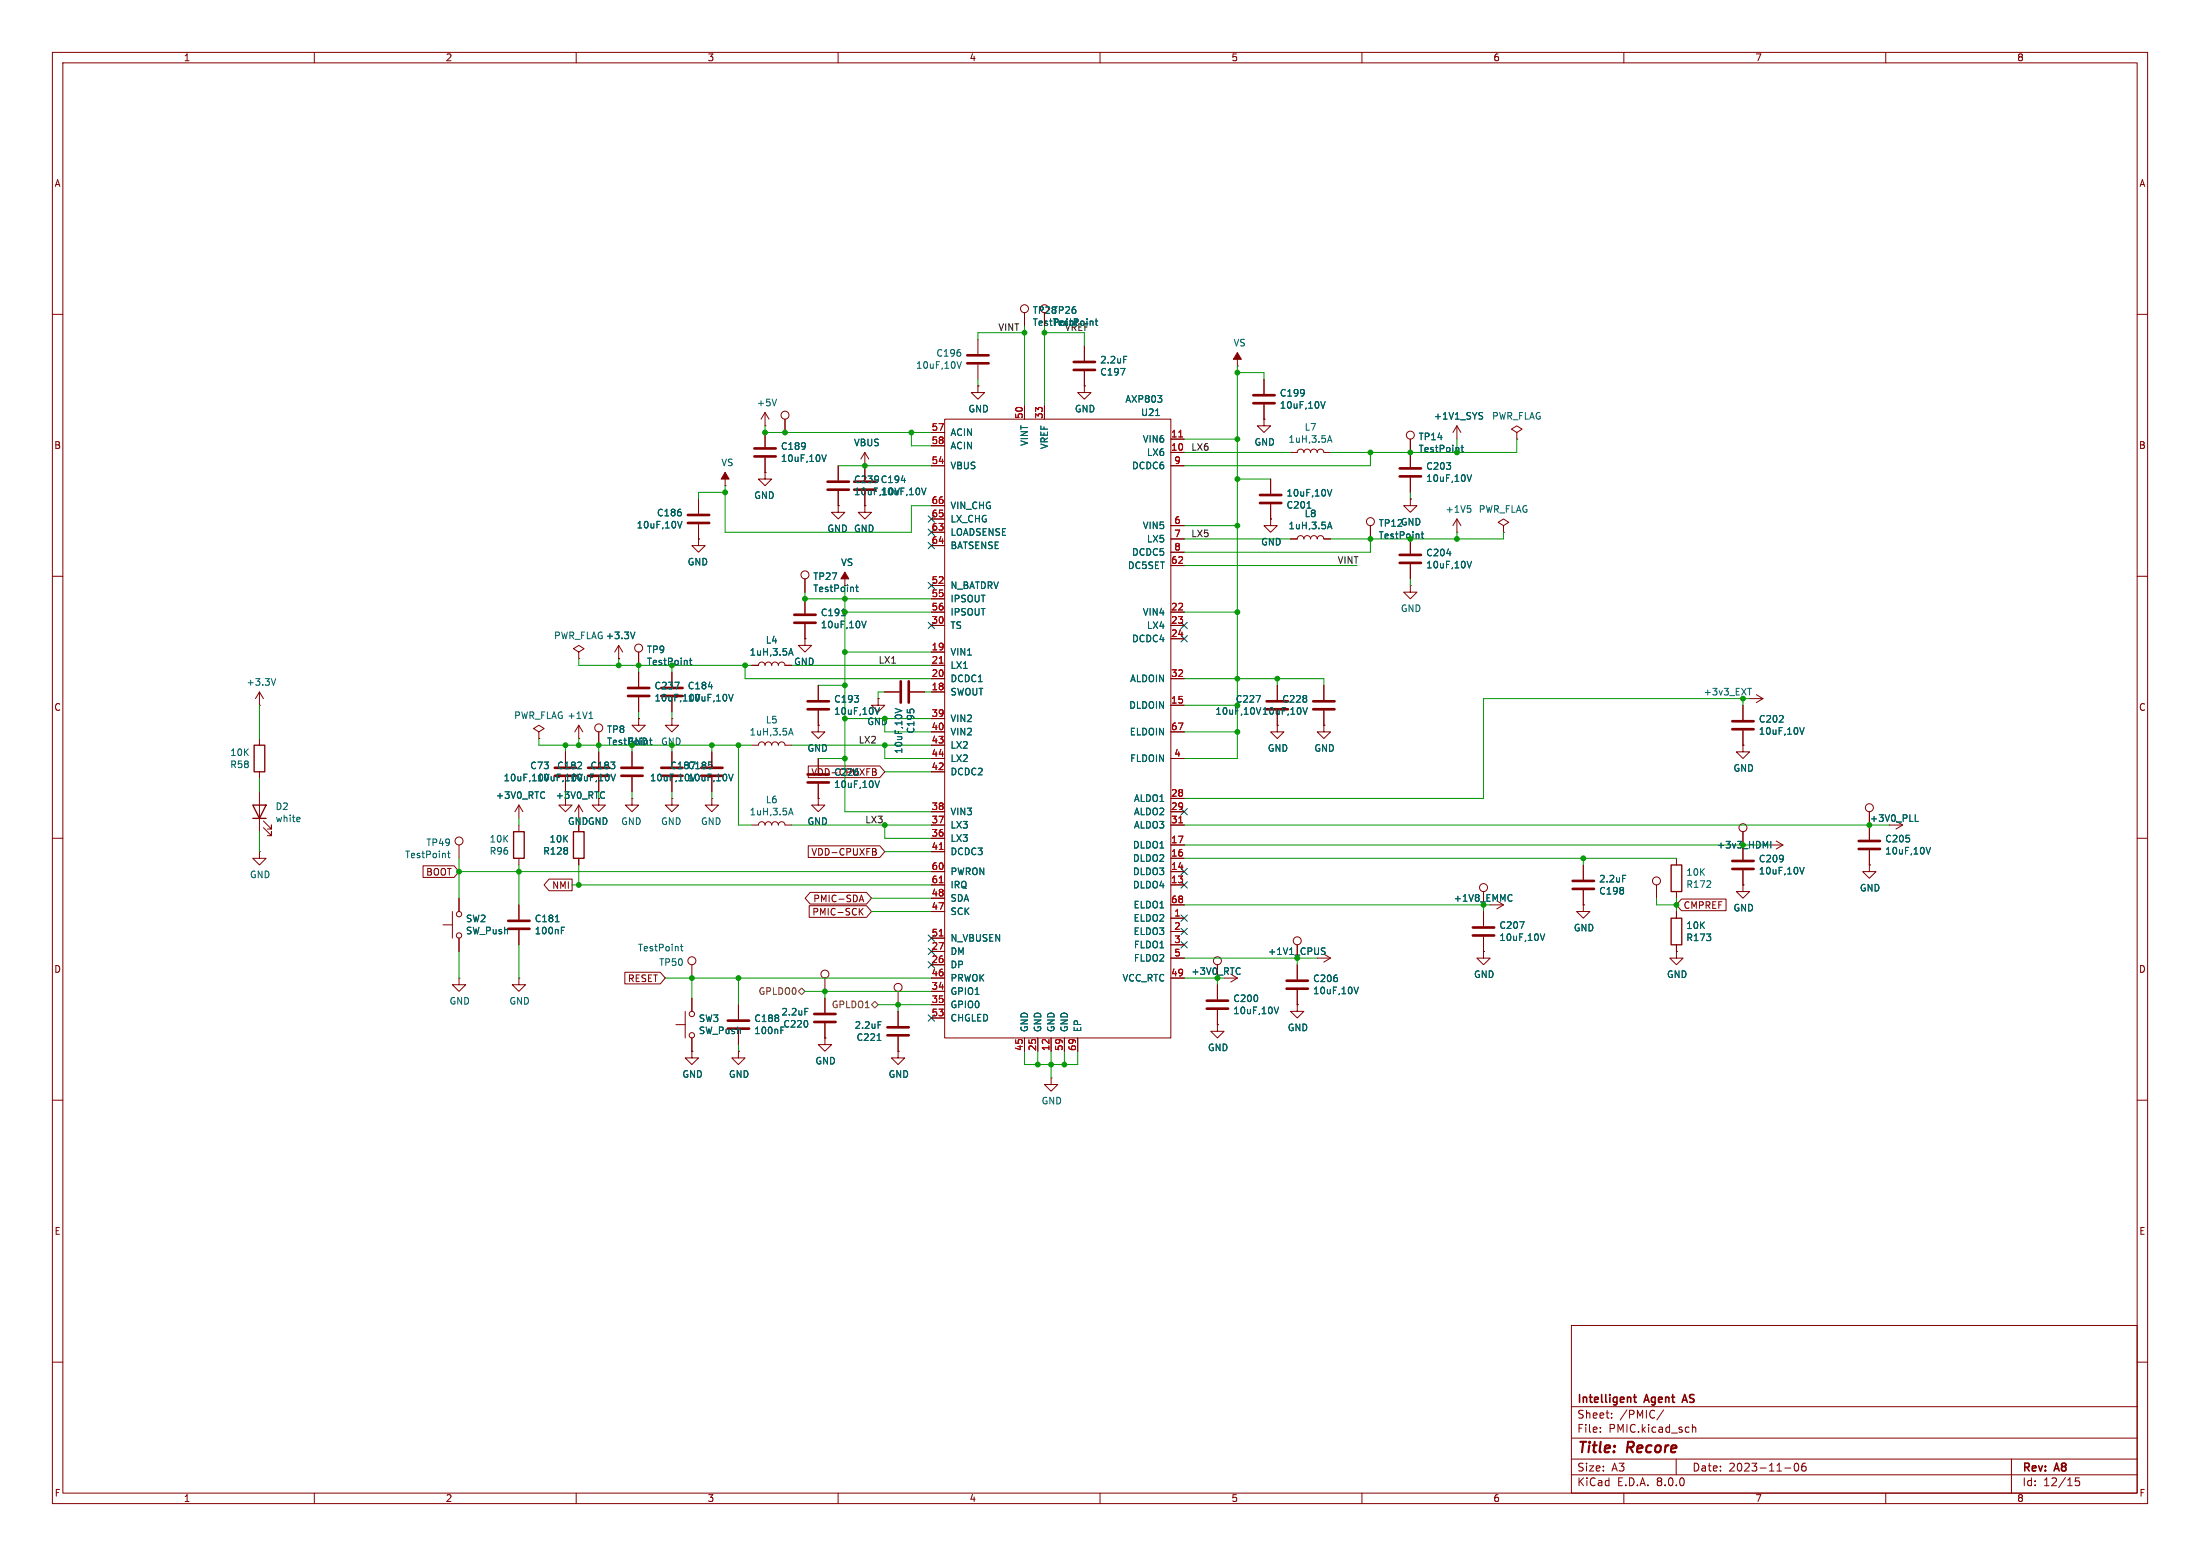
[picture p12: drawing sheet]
<svg xmlns="http://www.w3.org/2000/svg" width="420mm" height="297mm" viewBox="0 0 420 297" stroke-linecap="round" stroke-linejoin="round" font-family="sans-serif">
<g fill="none" stroke="#840000" stroke-width=".19">
<path d="M10 10h400v277h-400zM12 12h396v273h-396zM60 10v2M110 10v2M160 10v2M210 10v2M260 10v2M310 10v2M360 10v2M10 60h2M195.6 59.7v2.5M199.4 59.7v2.5"/>
<path d="M408 60h2M146 78.7l-.7 1.3M146 78.7v2.6M146 78.7l.8 1.3M186.7 73.7v1.2h1.3l-1.3 1.3-1.3-1.3h1.3M186.7 73.7h.1M186.7 64.8v2.8M186.7 69.6v2.8M195.6 77.5v2.5M199.4 77.5v2.5M207 73.7v1.2h1.3l-1.3 1.3-1.3-1.3h1.3M207 73.7h.1"/>
<path d="M207 66v2.8M207 70.9v2.8M236.2 69.9h.1M236.2 67.3v2.6M241.3 72.4v2.8M241.3 77.2v2.8M133.3 95.3v2.7M138.4 92.7h.1M138.4 90.2v2.5M146 81.3h.1M146 90.2v1.2h-1.2l1.2 1.3 1.3-1.3h-1.3M146 90.2h.1"/>
<path d="M146 82.6v2.7M146 87.4v2.8M149.9 80v2.6M160 96.5v1.3h-1.3l1.3 1.3 1.3-1.3h-1.3M160 96.5h.1M160 88.9v2.8M160 93.7v2.8M165.1 88.9h.1M165.1 96.5v1.3h-1.3l1.3 1.3 1.3-1.3h-1.3M165.1 96.5h.1M165.1 86.4v5.3M165.1 93.7v2.8"/>
<path d="M165.1 86.4l-.8 1.2M165.1 86.4l.8 1.2M177.8 88.9h2.5M177.8 82.6h2.5M177.8 85.1h2.5M177.8 99.1h2.5M177.8 96.5h2.5M180.3 80h43.2v118.1h-43.2zM223.5 86.4h2.6M223.5 83.8h2.6M223.5 88.9h2.6M241.3 80v1.3h1.3l-1.3 1.3-1.3-1.3h1.3"/>
<path d="M241.3 80h.1M242.6 99.1v1.2h1.2l-1.2 1.3-1.3-1.3h1.3M242.6 99.1h.1M242.6 91.4v2.8M242.6 96.3v2.8M246.4 86.4h1.2a.64 .64 0 0 1 .7-.7 .64 .64 0 0 1 .6 .7 .64 .64 0 0 1 .7-.7 .64 .64 0 0 1 .6 .7 .64 .64 0 0 1 .6-.7 .64 .64 0 0 1 .7 .7 .64 .64 0 0 1 .6-.7 .64 .64 0 0 1 .6 .7h1.3M269.2 95.3v1.2h1.3l-1.3 1.3-1.2-1.3h1.2M269.2 95.3h.1M269.2 83.8v5.4M269.2 91.2v2.8M278.1 99.1l-.7 1.2M278.1 81.3v2.5"/>
<path d="M278.1 99.1v2.5M278.1 99.1l.8 1.2M278.1 81.3l-.7 1.3M278.1 81.3l.8 1.3M289.6 82.6l1-.7-1-.6-1.1 .6 1.1 .7v1.2M289.6 83.8h.1M10 110h2M133.3 102.9v1.2h-1.2l1.2 1.3 1.3-1.3h-1.3M133.3 102.9h.1M133.3 100.1v2.8M153.7 110.5v2.5M153.7 114.3v2.8"/>
<path d="M153.7 119.1v2.8M161.3 109.2v2.6M177.8 116.8h2.5M177.8 119.4h2.5M177.8 111.8h2.5M177.8 114.3h2.5M177.8 101.6h2.5M177.8 104.1h2.5M223.5 102.9h2.6M223.5 116.8h2.6M223.5 119.4h2.6M223.5 100.3h2.6"/>
<path d="M223.5 108h2.6M223.5 105.4h2.6M246.4 102.9h1.2a.64 .64 0 0 1 .7-.7 .64 .64 0 0 1 .6 .7 .64 .64 0 0 1 .7-.7 .64 .64 0 0 1 .6 .7 .64 .64 0 0 1 .6-.7 .64 .64 0 0 1 .7 .7 .64 .64 0 0 1 .6-.7 .64 .64 0 0 1 .6 .7h1.3M261.6 100.3v2.6M269.2 111.8v1.2h1.3l-1.3 1.3-1.2-1.3h1.2M269.2 111.8h.1M269.2 102.9v2.8M269.2 107.7v2.8M278.1 101.6h.1M287 100.3l1-.6-1-.6-1 .6 1 .6v1.3M287 101.6h.1M408 110h2"/>
<path d="M49.5 134.6h.1M49.5 132.1v2.5M49.5 132.1l-.7 1.3M49.5 132.1l.8 1.3M102.9 139.7l1-.6-1-.7-1 .7 1 .6v1.3M110.5 124.5l1-.7-1-.6-1 .6 1 .7v1.2M110.5 125.7h.1M110.5 138.4l-.8 1.3M110.5 138.4v2.6M110.5 138.4l.8 1.3M114.3 139.7v2.5M118.1 125.7h.1"/>
<path d="M118.1 123.2l-.8 1.3M118.1 123.2v2.5M118.1 123.2l.8 1.3M121.9 137.2v1.2h-1.3l1.3 1.3 1.3-1.3h-1.3M121.9 137.2h.1M121.9 124.5v2.5M121.9 128.3v2.8M121.9 133.1v2.8M128.3 137.2v1.2h-1.3l1.3 1.3 1.2-1.3h-1.2M128.3 137.2h.1M128.3 128.3v2.8M128.3 133.1v2.8"/>
<path d="M143.5 127h1.3a.64 .64 0 0 1 .6-.6 .64 .64 0 0 1 .6 .6 .64 .64 0 0 1 .7-.6 .64 .64 0 0 1 .6 .6 .64 .64 0 0 1 .7-.6 .64 .64 0 0 1 .6 .6 .64 .64 0 0 1 .6-.6 .64 .64 0 0 1 .7 .6h1.2M153.7 121.9v1.3h-1.3l1.3 1.3 1.2-1.3h-1.2M153.7 121.9h.1M156.2 138.4v1.3h-1.3l1.3 1.3 1.3-1.3h-1.3M156.2 138.4h.1M156.2 130.8v2.8M156.2 135.6v2.8M167.6 133.4v1.2h-1.2l1.2 1.3 1.3-1.3h-1.3M167.6 133.4h.1M168.9 132.1h2.8M173.7 132.1h2.8M177.8 127h2.5"/>
<path d="M177.8 132.1h2.5M177.8 124.5h2.5M177.8 129.5h2.5M177.8 137.2h2.5M177.8 139.7h2.5M223.5 134.6h2.6M223.5 129.5h2.6M223.5 121.9h2.6M223.5 139.7h2.6M243.8 138.4v1.3h1.3l-1.3 1.3-1.2-1.3h1.2M243.8 138.4h.1M243.8 130.8v2.8"/>
<path d="M243.8 135.6v2.8M252.7 138.4v1.3h1.3l-1.3 1.3-1.2-1.3h1.2M252.7 138.4h.1M252.7 130.8v2.8M252.7 135.6v2.8M332.7 134.6v2.8M332.7 139.4v2.8M334 133.4h2.5M335.3 132.6l1.2 .8M336.5 133.4l-1.2 .7M10 160h2M49.5 141v1.2"/>
<path d="M49.5 147.3v1.3M49.5 151.1v7.7M50.3 158l1.5 1.5v-.7v.7h-.7M50.3 156.7l1.5 1.5v-.7v.7h-.7M99.1 153.7l-.8 1.2M99.1 153.7v2.5M99.1 157.5v1.3M99.1 153.7l.7 1.2M102.9 141h.1M107.9 152.4v1.3h-1.2l1.2 1.2 1.3-1.2h-1.3M107.9 143.5v2.8M107.9 148.3v2.8"/>
<path d="M110.5 141h.1M110.5 153.7v2.5M110.5 157.5v1.3M110.5 153.7l-.8 1.2M110.5 153.7l.8 1.2M114.3 152.4v1.3h-1.3l1.3 1.2 1.3-1.2h-1.3M114.3 143.5v2.8M114.3 148.3v2.8M120.6 152.4v1.3h-1.2l1.2 1.2 1.3-1.2h-1.3M120.6 152.4h.1M120.6 143.5v2.8M120.6 148.3v2.8"/>
<path d="M128.3 152.4v1.3h-1.3l1.3 1.2 1.2-1.2h-1.2M128.3 152.4h.1M128.3 143.5v2.8M128.3 148.3v2.8M135.9 152.4v1.3h-1.3l1.3 1.2 1.3-1.2h-1.3M135.9 152.4h.1M135.9 143.5v2.8M135.9 148.3v2.8M143.5 157.5h1.3a.64 .64 0 0 1 .6-.7 .64 .64 0 0 1 .6 .7 .64 .64 0 0 1 .7-.7 .64 .64 0 0 1 .6 .7 .64 .64 0 0 1 .7-.7 .64 .64 0 0 1 .6 .7 .64 .64 0 0 1 .6-.7 .64 .64 0 0 1 .7 .7h1.2M143.5 142.2h1.3a.64 .64 0 0 1 .6-.6 .64 .64 0 0 1 .6 .6 .64 .64 0 0 1 .7-.6 .64 .64 0 0 1 .6 .6 .64 .64 0 0 1 .7-.6 .64 .64 0 0 1 .6 .6 .64 .64 0 0 1 .6-.6 .64 .64 0 0 1 .7 .6h1.2M154.3 146.2h13.7l.9 1.1-.9 1.1h-13.7zM156.2 152.4v1.3h-1.3l1.3 1.2 1.3-1.2h-1.3"/>
<path d="M156.2 152.4h.1M156.2 144.8v2.8M156.2 149.6v2.8M166.6 147.3h.4M166.6 146.7l.6 .1v.3l-.2 .2M167 147.3l.3 .3-.1 .3-.6 .1M177.8 157.5h2.5M177.8 154.9h2.5M177.8 144.8h2.5M177.8 147.3h2.5M177.8 142.2h2.5M223.5 157.5h2.6"/>
<path d="M223.5 152.4h2.6M223.5 154.9h2.6M223.5 144.8h2.6M332.7 142.2v1.3h1.3l-1.3 1.3-1.2-1.3h1.2M332.7 142.2h.1M332.7 158.8v5.3M356.9 154.9v5.4M363.2 157.5l-1.3 .7M408 160h2M49.5 162.6v1.2h1.3l-1.3 1.3-1.2-1.3h1.2M49.5 162.6h.1M80.8 165.3h5.9l.9 1.1-.9 1.1h-5.9z"/>
<path d="M84.6 176.5h1.8M86.4 174v5.1M87.6 161.3v2.5M87.6 171.5v2.5M87.6 179.1v2.5M99.1 163.8v1.3M99.1 172.7v2.8M99.1 177.5v2.8M104.8 167.8h4.4v2.2h-4.4l-.9-1.1zM110.5 163.8v1.3M154.3 161.4h13.7l.9 1.2-.9 1.1h-13.7zM154.5 172.9h10.9l1 1.1-1 1.1h-10.9z"/>
<path d="M154.7 170.3h10.7l1 1.2-1 1.1h-10.7l-1-1.1zM164 172.1l.5-1.2 .4 1.2M164.2 171.8h.6M164.2 173.9l.6 .8M164.8 173.4l-.8 .7M166.6 162.6h.4M166.6 162l.6 .1v.2l-.2 .3M167 162.6l.3 .2-.1 .3-.6 .1M177.8 168.9h2.5M177.8 166.4h2.5M177.8 160h2.5M177.8 162.6h2.5"/>
<path d="M177.8 174h2.5M177.8 171.5h2.5M177.8 179.1h2.5M223.5 175.3h2.6M223.5 168.9h2.6M223.5 166.4h2.6M223.5 163.8h2.6M223.5 161.3h2.6M223.5 177.8h2.6M223.5 172.7h2.6M283.2 170.2v2.5M283.2 174v2.8"/>
<path d="M283.2 178.8v2.8M287 172.7l-1.3 .8M302.3 172.7v1.3h1.2l-1.2 1.3-1.3-1.3h1.3M302.3 172.7h.1M302.3 165.1v2.8M302.3 169.9v2.8M316.2 168.9v2.6M320 163.8v1.3M320 170.2v1.3M320 174v1.3M321 171.6h8.5v2.2h-8.5l-1-1.1zM332.7 168.9v1.3h1.3l-1.3 1.3-1.2-1.3h1.2"/>
<path d="M332.7 168.9h.1M332.7 166.1v2.8M337.8 161.3h2.6M339.1 160.5l1.3 .8M340.4 161.3l-1.3 .8M356.9 165.1v1.3h1.2l-1.2 1.2-1.3-1.2h1.3M356.9 165.1h.1M356.9 162.3v2.8M87.6 186.7v1.3h1.3l-1.3 1.2-1.2-1.2h1.2M87.6 186.7h.1M99.1 186.7v1.3h1.2l-1.2 1.2-1.3-1.2h1.3M99.1 186.7h.1"/>
<path d="M119.3 185.6h6.7l1 1.1-1 1.1h-6.7zM129 195.6h1.8M130.8 193v5.1M132.1 184.2v2.5M132.1 190.5v2.5M132.1 198.1v2.6M141 191.8v2.8M141 196.6v2.8M157.5 198.1v1.3h1.2l-1.2 1.3-1.3-1.3h1.3M157.5 198.1h.1M157.5 186.7v2.5M157.5 190.5v2.8"/>
<path d="M157.5 195.3v2.8M171.4 189.2v2.6M171.4 193v2.8M171.4 197.9v2.8M177.8 184.2h2.5M177.8 181.6h2.5M177.8 189.2h2.5M177.8 191.8h2.5M177.8 186.7h2.5M177.8 194.3h2.5M195.6 198.1v2.6M198.1 198.1v2.6"/>
<path d="M200.7 198.1v2.6M203.2 198.1v2.6M205.7 198.1v2.6M223.5 182.9h2.6M223.5 180.3h2.6M223.5 186.7h2.6M232.4 195.6v1.3h1.3l-1.3 1.2-1.3-1.2h1.3M232.4 195.6h.1M232.4 184.2v2.5M232.4 188v2.8M232.4 192.8v2.8M236.2 186.7l-1.3 .8"/>
<path d="M247.6 191.8v1.2h1.3l-1.3 1.3-1.2-1.3h1.2M247.6 191.8h.1M247.6 180.3v2.6M247.6 184.2v2.7M247.6 189v2.8M251.5 182.9h2.5M252.7 182.1l1.3 .8M254 182.9l-1.3 .7M283.2 181.6v1.3h1.3l-1.3 1.3-1.3-1.3h1.3M283.2 181.6h.1M320 181.6v1.3h1.3l-1.3 1.3-1.2-1.3h1.2M320 181.6h.1"/>
<path d="M320 180.3v1.3M10 210h2M132.1 200.7v1.2h1.2l-1.2 1.3-1.3-1.3h1.3M132.1 200.7h.1M141 200.7v1.2h1.2l-1.2 1.3-1.3-1.3h1.3M141 200.7h.1M171.4 200.7v1.2h1.3l-1.3 1.3-1.2-1.3h1.2M171.4 200.7h.1M200.7 205.7v1.3h1.2l-1.2 1.3-1.3-1.3h1.3M200.7 205.7h.1M408 210h2M10 260h2"/>
<path d="M300 253h108v32h-108zM408 260h2M300 278.5h108M300 274.5h108M300 268.5h108M305.5 273.2v.2M305.5 272.5v.1M307.7 270.5v.2M307.7 269.8v.1M317.6 269.1l-1.3 1.9M320 278.5v3M323.1 271.9v1.5"/>
<path d="M323.1 272.5l.2-.1 .4 .1v.9M342.7 279.4l.2-.1a.8 .8 0 0 1 .5 .7 .8 .8 0 0 1-.5 .8 1 1 0 0 1-.2-1.4zM344.7 279.3a.59 .59 0 0 0-.8 .6v.6l.2 .2 .4 .1 .2-.2 .1-.5-.1-.2h-.5l-.3 .2M384 278.5v6.5M60 285v2M110 285v2M160 285v2M210 285v2M260 285v2M300 281.5h108M310 285v2M340.7 280.2h1.2"/>
<path d="M360 285v2M396.9 282.1h-.7v.7l.2-.1h.5l.1 .2-.1 .5-.2 .2-.5-.2"/>
<circle cx="195.6" cy="58.9" r=".76"/>
<circle cx="199.4" cy="58.9" r=".76"/>
<circle cx="149.9" cy="79.2" r=".76"/>
<circle cx="261.6" cy="99.6" r=".76"/>
<circle cx="269.2" cy="83.1" r=".76"/>
<circle cx="153.7" cy="109.7" r=".76"/>
<circle cx="114.3" cy="138.9" r=".76"/>
<circle cx="121.9" cy="123.7" r=".76"/>
<circle cx="332.7" cy="158" r=".76"/>
<circle cx="356.9" cy="154.2" r=".76"/>
<circle cx="87.6" cy="160.5" r=".76"/>
<circle cx="87.6" cy="174.5" r=".51"/>
<circle cx="87.6" cy="178.6" r=".51"/>
<circle cx="247.6" cy="179.6" r=".76"/>
<circle cx="283.2" cy="169.4" r=".76"/>
<circle cx="316.2" cy="168.1" r=".76"/>
<circle cx="132.1" cy="183.4" r=".76"/>
<circle cx="132.1" cy="197.6" r=".51"/>
<circle cx="132.1" cy="193.5" r=".51"/>
<circle cx="157.5" cy="185.9" r=".76"/>
<circle cx="171.4" cy="188.5" r=".76"/>
<circle cx="232.4" cy="183.4" r=".76"/>
</g>
<path d="M311.8 266.7h.6M312 266.2v1.3l.4 .2M321.3 267.3h.7M321.6 266.2l-.5 1.5" fill="none" stroke="#840000" stroke-width=".3"/>
<g fill="none" stroke="#840000" stroke-width=".51">
<path d="M184.7 69.3h4M184.7 67.8h4M205 69.1h4M205 70.6h4M239.3 77h4M239.3 75.4h4M131.3 99.8h4.1M131.3 98.3h4.1M144 87.1h4.1M144 85.6h4.1M158 93.5h4.1M158 91.9h4.1"/>
<path d="M163.1 93.5h4M163.1 91.9h4M240.5 94.5h4.1M240.5 96h4.1M267.2 90.9h4.1M267.2 89.4h4.1M151.6 118.9h4.1M151.6 117.3h4.1M267.2 107.4h4.1M267.2 105.9h4.1M119.9 132.8h4.1M119.9 131.3h4.1"/>
<path d="M126.2 132.8h4.1M126.2 131.3h4.1M154.2 135.4h4M154.2 133.9h4M172 130v4.1M173.5 130v4.1M241.8 135.4h4.1M241.8 133.9h4.1M250.7 135.4h4.1M250.7 133.9h4.1M330.7 139.2h4.1M330.7 137.7h4.1"/>
<path d="M105.9 148.1h4.1M105.9 146.6h4.1M112.3 148.1h4M112.3 146.6h4M118.6 148.1h4.1M118.6 146.6h4.1M126.2 148.1h4.1M126.2 146.6h4.1M133.9 148.1h4M133.9 146.6h4M154.2 149.4h4M154.2 147.8h4"/>
<path d="M97 177.3h4.1M97 175.8h4.1M281.2 178.6h4M281.2 177h4M300.2 168.1h4.1M300.2 169.7h4.1M330.7 165.9h4.1M330.7 164.3h4.1M354.8 162.1h4.1M354.8 160.5h4.1M138.9 196.3h4.1M138.9 194.8h4.1"/>
<path d="M155.4 193.5h4.1M155.4 195.1h4.1M169.4 196.1h4.1M169.4 197.6h4.1M230.4 192.5h4M230.4 191h4M245.6 188.7h4.1M245.6 187.2h4.1"/>
</g>
<g fill="none" stroke="#006464" stroke-width=".19">
<path d="M148.2 76.2l-.4 1.3M182.7 69l.4 1.3 .4-1.3M209.1 61.3h.5M209.3 60.9v1l.3 .2M213.9 70.3h.9l-.6 1.3M214.5 68h.6M220.6 79.3h.7M221 75.5h.8l-.4 .5M221.7 76.1v.6M252.1 76.7l.5 1.2 .4-1.2M282.8 79.4l.2 .2-.2 .4M282.9 78.7l.1 .1"/>
<path d="M129.4 99.5l.4 1.3 .4-1.3M156.9 86.8l.4 1.3 .4-1.3M172.1 91.7h.7M175.9 93.2l.5 1.2 .4-1.2M249.5 97h.8M253.4 93.4l.4 1.3 .5-1.3M253.5 84.1h.6M253.8 99.7l.5 1.2M253.8 83.2l.5 1.2M278.9 85.4h.5M279.1 85v1.1l.3 .2M280.1 90.6l.4 1.3 .4-1.3"/>
<path d="M280.1 96.5h.6M280.6 97l.2 .2v.3l-.2 .3M160.6 117.5h.8M163.4 112.1h.4M163.5 111.7v1l.3 .2M164.5 118.6l.4 1.2 .5-1.2M253.5 100.6h.6M271.3 101.9h.5M271.5 101.5v1.1l.3 .2M276.2 105.7h.8M280.1 107.1l.4 1.3 .4-1.3M52.6 129.5l-.4 1.3"/>
<path d="M112.4 137.2h.8M112.6 136.2l.2-.3v1.3M121.2 120.6l-.4 1.3M128.8 130.2h.9l-.6 1.3M131.6 126h.5M131.8 125.6v1.1l.3 .2M135.2 131.1h.8M139.1 132.5l.4 1.3 .5-1.3M150.7 124.7h.6M150.7 139.9h.6M151 123.8l.4 1.3M151 139l.4 1.3"/>
<path d="M167 135.1l.5 1.2 .4-1.2M170.9 135.2l1.3 .5-1.3 .4M239.8 132.8h.8l-.5 1.2M248.7 135.1l.5 1.2 .4-1.2M333.6 131.4h.8M343.6 138.9l.4 1.3 .4-1.3M57.1 156l.2 .3-.6 .1M57.2 156.8h-.1M103.7 151.1l.3 .1M104 152.3l-.3 .1M115.2 151.1l.2 .1M115.4 152.3l-.2 .1"/>
<path d="M116.7 147.8l.4 1.2 .4-1.2M124 141.3h.5M124.2 142l.3 .1M139.1 147.8l.4 1.2 .5-1.2M150.7 155.2h.6M151 154.3l.4 1.2M167 149l.5 1.3 .4-1.3M365.6 156.8h.6M85.4 162.9h.5M85.6 162.5v1l.3 .2M106 175.9h.7M107.2 177.6h.4"/>
<path d="M107.2 177h.6M288.4 170.8l.3 .1M288.7 171.9l-.3 .1M290.1 175.9h.9l-.6 1.3M294 178.3l.5 1.2 .4-1.2M309.8 167.1h.6M338.1 160.6v1.3M343.6 165.6l.4 1.2 .4-1.2M367.7 161.7l.4 1.3 .5-1.3M129.9 180.7h.5M130.1 180.2v1.1l.3 .2M153.7 192.5h.6"/>
<path d="M167.5 198.6h.7M167.6 195h.6M236.5 184.7l.3 .2M236.8 185.9l-.3 .1M243.2 192.2l.5 1.3 .4-1.3M252.5 181.5l.4 .1 .1 .3-.3 .3h-.3M252.5 180.9l.5 .1M258.5 188.4l.4 1.3 .4-1.3"/>
</g>
<g fill="#840000" stroke="#840000" stroke-width=".19">
<path d="M138.4 90.2l.8 1.2h-1.5z"/>
<path d="M161.3 109.2l.8 1.3h-1.6z"/>
<path d="M236.2 67.3l.8 1.3h-1.5z"/>
</g>
<path d="M48.3 153.7h2.5l-1.3 2.5zM48.3 156.2h2.5M48.5 142.2h2v5.1h-2zM98 158.8h2.1v5h-2.1zM109.5 158.8h2v5h-2zM319 165.1h2.1v5.1h-2.1zM319 175.3h2.1v5h-2.1z" fill="none" stroke="#840000" stroke-width=".25"/>
<path d="M225 83.4h.8M179.3 126.6h.7M225 157.1h.8M179.3 162.1h.7M179.3 178.7h.7M179.3 168.5h.7" fill="none" stroke="#a90000" stroke-width=".19"/>
<path d="M152.4 189.2l.6-.6 .7 .6-.7 .7zM166.4 191.8l.6-.7 .6 .7-.6 .6z" fill="none" stroke="#725600" stroke-width=".19"/>
<g fill="none" stroke="#009600" stroke-width=".19">
<path d="M186.7 72.4v1.3M195.6 62.2v15.3M195.6 63.5h-8.9v1.3M199.4 62.2v15.3M199.4 63.5h7.6v2.5M236.2 69.9v74.9h-10.1M236.2 71.1h5.1v1.3M138.4 92.7v8.9h35.6v-5.1h3.8M138.4 94h-5.1v1.3M146 81.3v1.3h31.8M160 88.9h17.8M174 82.6v2.5h3.8"/>
<path d="M226.1 86.4h20.3M226.1 83.8h10.1M236.2 91.4h6.4M261.6 86.4v2.5h-35.5M269.2 94v1.3M278.1 83.8v2.6M289.6 83.8v2.6h-35.6M153.7 113v1.3h24.1M161.3 116.8h16.5M161.3 111.8v43.1h16.5M226.1 116.8h10.1M226.1 102.9h20.3"/>
<path d="M226.1 100.3h10.1M226.1 108h33M261.6 102.9v2.5h-35.5M269.2 110.5v1.3M278.1 101.6v1.3M287 101.6v1.3h-33M49.5 134.6v6.4M110.5 125.7v1.3h33M118.1 125.7v1.3M121.9 127v1.3M121.9 135.9v1.3M128.3 127v1.3"/>
<path d="M128.3 135.9v1.3M142.2 127v2.5h35.6M151.1 127h26.7M156.2 130.8h5.1M161.3 124.5h16.5M161.3 137.2h16.5M168.9 137.2v2.5h8.9M168.9 132.1h-1.3v1.3M176.5 132.1h1.3M226.1 129.5h26.6v1.3M226.1 139.7h10.1M226.1 134.6h10.1"/>
<path d="M243.8 129.5v1.3M332.7 134.6v-1.2h-49.5v19h-57.1M49.5 148.6v2.5M49.5 158.8v3.8M99.1 156.2v1.3M102.9 141v1.2h40.6M107.9 142.2v1.3M110.5 141v1.2M114.3 142.2v1.3M120.6 142.2v1.3M120.6 151.1v1.3M128.3 142.2v1.3"/>
<path d="M128.3 151.1v1.3M135.9 142.2v1.3M135.9 151.1v1.3M141 142.2v15.3h2.5M151.1 142.2h26.7M151.1 157.5h26.7M156.2 144.8h5.1M168.9 142.2v2.6h8.9M168.9 157.5v2.5h8.9M168.9 147.3h8.9M226.1 157.5h134.6M87.6 166.4h90.2"/>
<path d="M87.6 163.8v7.7M99.1 165.1v7.6M109.2 168.9h68.6M110.5 165.1v3.8M166.4 171.5h11.4M166.4 174h11.4M168.9 162.6h8.9M226.1 172.7h57.1v1.3M226.1 163.8h93.9M226.1 161.3h111.7M302.3 163.8v1.3M316.2 171.5v1.2h3.8"/>
<path d="M320 171.5v2.5M87.6 181.6v5.1M99.1 180.3v6.4M127 186.7h50.8M132.1 186.7v3.8M141 186.7v5.1M141 199.4v1.3M153.7 189.2h24.1M157.5 189.2v1.3M167.6 191.8h10.2M171.4 191.8v1.2M226.1 186.7h6.3v1.3"/>
<path d="M226.1 182.9h25.4M247.6 182.9v1.3M195.6 200.7v2.5h10.1v-2.5M198.1 200.7v2.5M200.7 200.7v5M203.2 200.7v2.5"/>
</g>
<g fill="none" stroke="#000084" stroke-width=".19">
<path d="M177.2 98.5l1.2 1.2M178.4 98.5l-1.2 1.2M177.2 118.8l1.2 1.2M177.2 111.2l1.2 1.2M177.2 101l1.2 1.2M177.2 103.5l1.2 1.2M178.4 118.8l-1.2 1.2M178.4 111.2l-1.2 1.2M178.4 101l-1.2 1.2M178.4 103.5l-1.2 1.2M225.5 118.8l1.2 1.2M226.7 118.8l-1.2 1.2"/>
<path d="M225.5 121.3l1.2 1.2M226.7 121.3l-1.2 1.2M225.5 154.3l1.2 1.2M226.7 154.3l-1.2 1.2M177.2 178.5l1.2 1.2M178.4 178.5l-1.2 1.2M225.5 179.7l1.2 1.2M225.5 165.8l1.2 1.2M225.5 174.7l1.2 1.2M225.5 168.3l1.2 1.2M225.5 177.2l1.2 1.2M226.7 179.7l-1.2 1.2"/>
<path d="M226.7 165.8l-1.2 1.2M226.7 174.7l-1.2 1.2M226.7 168.3l-1.2 1.2M226.7 177.2l-1.2 1.2M177.2 181l1.2 1.2M177.2 183.5l1.2 1.3M177.2 193.7l1.2 1.2M178.4 181l-1.2 1.2M178.4 183.5l-1.2 1.3M178.4 193.7l-1.2 1.2"/>
</g>
<g fill="#009600" stroke="#009600" stroke-width=".19">
<circle cx="135.9" cy="142.2" r=".46"/>
<circle cx="114.3" cy="142.2" r=".46"/>
<circle cx="118.1" cy="127" r=".46"/>
<circle cx="121.9" cy="127" r=".46"/>
<circle cx="236.2" cy="71.1" r=".46"/>
<circle cx="199.4" cy="63.5" r=".46"/>
<circle cx="195.6" cy="63.5" r=".46"/>
<circle cx="236.2" cy="83.8" r=".46"/>
<circle cx="200.7" cy="203.2" r=".46"/>
<circle cx="198.1" cy="203.2" r=".46"/>
<circle cx="171.4" cy="191.8" r=".46"/>
<circle cx="141" cy="142.2" r=".46"/>
<circle cx="161.3" cy="130.8" r=".46"/>
<circle cx="87.6" cy="166.4" r=".46"/>
<circle cx="110.5" cy="142.2" r=".46"/>
<circle cx="107.9" cy="142.2" r=".46"/>
<circle cx="110.5" cy="168.9" r=".46"/>
<circle cx="99.1" cy="166.4" r=".46"/>
<circle cx="153.7" cy="114.3" r=".46"/>
<circle cx="142.2" cy="127" r=".46"/>
<circle cx="161.3" cy="124.5" r=".46"/>
<circle cx="146" cy="82.6" r=".46"/>
<circle cx="149.9" cy="82.6" r=".46"/>
<circle cx="174" cy="82.6" r=".46"/>
<circle cx="138.4" cy="94" r=".46"/>
<circle cx="157.5" cy="189.2" r=".46"/>
<circle cx="168.9" cy="157.5" r=".46"/>
<circle cx="141" cy="186.7" r=".46"/>
<circle cx="132.1" cy="186.7" r=".46"/>
<circle cx="243.8" cy="129.5" r=".46"/>
<circle cx="161.3" cy="114.3" r=".46"/>
<circle cx="161.3" cy="116.8" r=".46"/>
<circle cx="161.3" cy="144.8" r=".46"/>
<circle cx="161.3" cy="137.2" r=".46"/>
<circle cx="247.6" cy="182.9" r=".46"/>
<circle cx="236.2" cy="100.3" r=".46"/>
<circle cx="236.2" cy="116.8" r=".46"/>
<circle cx="236.2" cy="129.5" r=".46"/>
<circle cx="269.2" cy="86.4" r=".46"/>
<circle cx="278.1" cy="102.9" r=".46"/>
<circle cx="261.6" cy="86.4" r=".46"/>
<circle cx="261.6" cy="102.9" r=".46"/>
<circle cx="203.2" cy="203.2" r=".46"/>
<circle cx="236.2" cy="91.4" r=".46"/>
<circle cx="165.1" cy="88.9" r=".46"/>
<circle cx="232.4" cy="186.7" r=".46"/>
<circle cx="236.2" cy="139.7" r=".46"/>
<circle cx="236.2" cy="134.6" r=".46"/>
<circle cx="168.9" cy="142.2" r=".46"/>
<circle cx="332.7" cy="133.4" r=".46"/>
<circle cx="356.9" cy="157.5" r=".46"/>
<circle cx="302.3" cy="163.8" r=".46"/>
<circle cx="320" cy="172.7" r=".46"/>
<circle cx="283.2" cy="172.7" r=".46"/>
</g>
<g font-size="2.8" fill="#840000">
<text x="301" y="277.9">Title:</text>
<text x="310.6" y="277.9">Recore</text>
</g>
<g font-size="2.1" fill="#840000">
<text x="301" y="268.2">Intelligent</text>
<text x="314.1" y="268.2">Agent</text>
<text x="322" y="268.2">AS</text>
<text x="301" y="273.7">File:</text>
<text x="301" y="271">Sheet:</text>
<text x="307.1" y="273.7">PMIC.kicad_sch</text>
<text x="309.2" y="271">/PMIC/</text>
<text x="301" y="281.1">Size:</text>
<text x="307.6" y="281.1">A3</text>
<text x="323" y="281.1">Date:</text>
<text x="330" y="281.1">2023-11-06</text>
<text x="386" y="281.3">Rev:</text>
<text x="392.4" y="281.3">A8</text>
<text x="301" y="283.9">KiCad</text>
<text x="308.7" y="283.9">E.D.A.</text>
<text x="316.3" y="283.9">8.0.0</text>
<text x="386" y="283.9">Id:</text>
<text x="390.1" y="283.9">12/15</text>
</g>
<g font-size="1.8" fill="#840000">
<text x="35" y="11.9">1</text>
<text x="85" y="11.9">2</text>
<text x="135" y="11.9">3</text>
<text x="185" y="11.9">4</text>
<text x="235" y="11.9">5</text>
<text x="285" y="11.9">6</text>
<text x="335" y="11.9">7</text>
<text x="385" y="11.9">8</text>
<text x="10.3" y="35.9">A</text>
<text x="408.3" y="35.9">A</text>
<text x="10.3" y="85.9">B</text>
<text x="408.2" y="85.9">B</text>
<text x="10.3" y="135.9">C</text>
<text x="408.2" y="135.9">C</text>
<text x="154.8" y="148.3">VDD-CPUXFB</text>
<text x="81.3" y="167.3">BOOT</text>
<text x="154.8" y="163.5">VDD-CPUXFB</text>
<text x="105.3" y="169.9">NMI</text>
<text x="155.2" y="172.4">PMIC-SDA</text>
<text x="321.3" y="173.7">CMPREF</text>
<text x="155" y="174.9">PMIC-SCK</text>
<text x="10.3" y="185.9">D</text>
<text x="408.2" y="185.9">D</text>
<text x="119.8" y="187.6">RESET</text>
<text x="10.3" y="235.9">E</text>
<text x="408.3" y="235.9">E</text>
<text x="10.3" y="285.9">F</text>
<text x="35" y="286.9">1</text>
<text x="85" y="286.9">2</text>
<text x="135" y="286.9">3</text>
<text x="185" y="286.9">4</text>
<text x="235" y="286.9">5</text>
<text x="285" y="286.9">6</text>
<text x="335" y="286.9">7</text>
<text x="385" y="286.9">8</text>
<text x="408.3" y="285.9">F</text>
</g>
<g font-size="1.8" fill="#0f0f0f">
<text x="190.5" y="63.2">VINT</text>
<text x="227.3" y="86.1">LX6</text>
<text x="227.3" y="102.6">LX5</text>
<text x="255.3" y="107.7">VINT</text>
<text x="167.6" y="126.7">LX1</text>
<text x="163.8" y="142">LX2</text>
<text x="165.1" y="157.2">LX3</text>
</g>
<g font-size="1.8" fill="#006464">
<text x="197.1" y="62.4">TestPoint</text>
<text x="197.1" y="60.1">TP28TP26</text>
<text x="200.9" y="62.4">TestPoint</text>
<text x="203.2" y="63.2">VREF</text>
<text x="174.8" y="70.6">10uF,10V</text>
<text x="178.7" y="68.3">C196</text>
<text x="209.9" y="71.9">C197</text>
<text x="209.9" y="69.6">2.2uF</text>
<text x="235.4" y="66.3">VS</text>
<text x="144.4" y="77.7">+5V</text>
<text x="214.7" y="77.1">AXP803</text>
<text x="244.2" y="75.9">C199</text>
<text x="181.4" y="83.4">ACIN</text>
<text x="184.8" y="78.9">GND</text>
<text x="205.1" y="78.9">GND</text>
<text x="217.7" y="79.6">U21</text>
<text x="244.2" y="78.2">10uF,10V</text>
<text x="249" y="82.4">L7</text>
<text x="273.6" y="80.3">+1V1_SYS</text>
<text x="284.7" y="80.3">PWR_FLAG</text>
<text x="137.6" y="89.2">VS</text>
<text x="149" y="86.1">C189</text>
<text x="149" y="88.4">10uF,10V</text>
<text x="162.9" y="85.4">VBUS</text>
<text x="181.4" y="89.8">VBUS</text>
<text x="181.4" y="86">ACIN</text>
<text x="196.4" y="85.2" transform="rotate(-90 196.4 85.2)">VINT</text>
<text x="200.3" y="85.8" transform="rotate(-90 200.3 85.8)">VREF</text>
<text x="216" y="89.8">DCDC6</text>
<text x="218.1" y="84.7">VIN6</text>
<text x="218.9" y="87.2">LX6</text>
<text x="239.4" y="85.3">GND</text>
<text x="245.9" y="84.7">1uH,3.5A</text>
<text x="270.7" y="84.2">TP14</text>
<text x="272.2" y="89.9">C203</text>
<text x="143.9" y="95.4">GND</text>
<text x="163" y="92.4">C239 C194</text>
<text x="163" y="94.7">10uF,10V</text>
<text x="168" y="94.7">10uF,10V</text>
<text x="245.5" y="95">10uF,10V</text>
<text x="272.2" y="92.2">10uF,10V</text>
<text x="121.4" y="101.1">10uF,10V</text>
<text x="125.3" y="98.8">C186</text>
<text x="157.9" y="101.8">GND GND</text>
<text x="181.4" y="99.9">LX_CHG</text>
<text x="181.4" y="97.4">VIN_CHG</text>
<text x="218.1" y="101.2">VIN5</text>
<text x="245.5" y="97.3">C201</text>
<text x="245.9" y="101.2">1uH,3.5A</text>
<text x="249" y="98.9">L8</text>
<text x="263.1" y="100.7">TP12GND</text>
<text x="275.9" y="98.1">+1V5</text>
<text x="282.2" y="98.1">PWR_FLAG</text>
<text x="181.4" y="102.5">LOADSENSE</text>
<text x="181.4" y="105">BATSENSE</text>
<text x="216" y="106.3">DCDC5</text>
<text x="218.9" y="103.7">LX5</text>
<text x="240.7" y="104.3">GND</text>
<text x="272.2" y="106.4">C204</text>
<text x="131.2" y="108.1">GND</text>
<text x="155.2" y="113.2">TestPoint</text>
<text x="155.2" y="110.9">TP27</text>
<text x="160.5" y="108.2">VS</text>
<text x="181.4" y="112.6">N_BATDRV</text>
<text x="215.2" y="108.8">DC5SET</text>
<text x="272.2" y="108.7">10uF,10V</text>
<text x="156.6" y="117.8">C191</text>
<text x="181.4" y="115.2">IPSOUT</text>
<text x="181.4" y="117.7">IPSOUT</text>
<text x="218.1" y="117.7">VIN4</text>
<text x="267.3" y="117">GND</text>
<text x="105.7" y="122.2">PWR_FLAG+3.3V</text>
<text x="115.5" y="122.2">+3.3V</text>
<text x="123.4" y="124.9">TP9</text>
<text x="143" y="125.3">1uH,3.5A</text>
<text x="146.1" y="123">L4</text>
<text x="156.6" y="120.1">10uF,10V</text>
<text x="181.4" y="125.3">VIN1</text>
<text x="181.4" y="120.2">TS</text>
<text x="216" y="122.8">DCDC4</text>
<text x="218.9" y="120.2">LX4</text>
<text x="47" y="131.1">+3.3V</text>
<text x="124.9" y="131.8">C237</text>
<text x="131.2" y="131.8">C184</text>
<text x="151.5" y="127.2">GND</text>
<text x="181.4" y="130.4">DCDC1</text>
<text x="181.4" y="127.9">LX1</text>
<text x="215.6" y="130.4">ALDOIN</text>
<text x="98.1" y="137.4">PWR_FLAG +1V1</text>
<text x="124.9" y="134.1">10uF,10V</text>
<text x="131.2" y="134.1">10uF,10V</text>
<text x="159.1" y="134.3">C193</text>
<text x="159.1" y="136.6">10uF,10V</text>
<text x="181.4" y="132.9">SWOUT</text>
<text x="215.5" y="135.5">DLDOIN</text>
<text x="231.9" y="136.6">10uF,10V 10uF,10V</text>
<text x="235.8" y="134.3">C227</text>
<text x="244.7" y="134.3">C228</text>
<text x="115.8" y="140.1">TP8</text>
<text x="115.8" y="142.4">TestPoint</text>
<text x="143" y="140.6">1uH,3.5A</text>
<text x="146.1" y="138.3">L5</text>
<text x="154" y="143.7">GND</text>
<text x="172.4" y="144" transform="rotate(-90 172.4 144)">10uF,10V</text>
<text x="174.8" y="140.1" transform="rotate(-90 174.8 140.1)">C195</text>
<text x="181.4" y="138">VIN2</text>
<text x="181.4" y="140.6">VIN2</text>
<text x="181.4" y="143.1">LX2</text>
<text x="215.6" y="140.6">ELDOIN</text>
<text x="241.9" y="143.7">GND</text>
<text x="250.8" y="143.7">GND</text>
<text x="335.7" y="138.1">C202</text>
<text x="335.7" y="140.4">10uF,10V</text>
<text x="43.9" y="146.8">R58</text>
<text x="43.9" y="144.5">10K</text>
<text x="96" y="149.3">10uF,10V</text>
<text x="101.1" y="147">C73</text>
<text x="102.4" y="149.3">10uF,10V</text>
<text x="106.3" y="147">C182</text>
<text x="108.7" y="149.3">10uF,10V</text>
<text x="112.6" y="147">C183</text>
<text x="124" y="149.3">10uF,10V10uF,10V</text>
<text x="127.9" y="147">C187</text>
<text x="131.2" y="147">C185</text>
<text x="159.1" y="148.3">C226</text>
<text x="181.4" y="148.2">DCDC2</text>
<text x="181.4" y="145.6">LX2</text>
<text x="215.6" y="145.6">FLDOIN</text>
<text x="330.8" y="147.5">GND</text>
<text x="52.5" y="154.8">D2</text>
<text x="94.6" y="152.7">+3V0_RTC</text>
<text x="106" y="152.7">+3V0_RTC</text>
<text x="143" y="155.8">1uH,3.5A</text>
<text x="146.1" y="153.5">L6</text>
<text x="159.1" y="150.6">10uF,10V</text>
<text x="181.4" y="155.8">VIN3</text>
<text x="216.4" y="153.3">ALDO1</text>
<text x="216.4" y="155.8">ALDO2</text>
<text x="52.5" y="157.1">white</text>
<text x="81.3" y="161.7">TP49</text>
<text x="93.4" y="161">10K</text>
<text x="104.8" y="161">10K</text>
<text x="108.3" y="157.7">GNDGND</text>
<text x="118.5" y="157.7">GND</text>
<text x="126.1" y="157.7">GND</text>
<text x="133.7" y="157.7">GND</text>
<text x="154" y="157.7">GND</text>
<text x="181.4" y="160.9">LX3</text>
<text x="181.4" y="158.3">LX3</text>
<text x="216.4" y="158.3">ALDO3</text>
<text x="356.9" y="157.1">+3V0_PLL</text>
<text x="359.8" y="161">C205</text>
<text x="47.6" y="167.8">GND</text>
<text x="77.2" y="164">TestPoint</text>
<text x="93.4" y="163.3">R96</text>
<text x="103.6" y="163.3">R128</text>
<text x="181.4" y="163.4">DCDC3</text>
<text x="181.4" y="167.2">PWRON</text>
<text x="216.2" y="167.2">DLDO3</text>
<text x="216.2" y="164.7">DLDO2</text>
<text x="216.2" y="162.2">DLDO1</text>
<text x="321.8" y="167.4">10K</text>
<text x="335.7" y="164.8">C209</text>
<text x="335.7" y="167.1">10uF,10V</text>
<text x="359.8" y="163.3">10uF,10V</text>
<text x="181.4" y="172.3">SDA</text>
<text x="181.4" y="169.8">IRQ</text>
<text x="216.2" y="169.8">DLDO4</text>
<text x="216.3" y="173.6">ELDO1</text>
<text x="277.4" y="172.3">+1V8_EMMC</text>
<text x="305.2" y="170.9">C198</text>
<text x="305.2" y="168.6">2.2uF</text>
<text x="321.8" y="169.7">R172</text>
<text x="355" y="170.4">GND</text>
<text x="88.9" y="176.2">SW2</text>
<text x="88.9" y="178.5">SW_Push</text>
<text x="102" y="176.2">C181</text>
<text x="102" y="178.5">100nF</text>
<text x="181.4" y="174.9">SCK</text>
<text x="181.4" y="179.9">N_VBUSEN</text>
<text x="216.3" y="176.1">ELDO2</text>
<text x="216.3" y="178.7">ELDO3</text>
<text x="286.1" y="177.5">C207</text>
<text x="286.1" y="179.8">10uF,10V</text>
<text x="300.3" y="178">GND</text>
<text x="321.8" y="179.8">R173</text>
<text x="321.8" y="177.5">10K</text>
<text x="330.8" y="174.2">GND</text>
<text x="121.7" y="181.8">TestPoint</text>
<text x="125.7" y="184.6">TP50</text>
<text x="181.4" y="185">DP</text>
<text x="181.4" y="182.5">DM</text>
<text x="216.4" y="181.2">FLDO1</text>
<text x="216.4" y="183.7">FLDO2</text>
<text x="242" y="182.5">+1V1_CPUS</text>
<text x="85.7" y="191.9">GND</text>
<text x="97.2" y="191.9">GND</text>
<text x="181.4" y="190.1">GPIO1</text>
<text x="181.4" y="187.6">PRWOK</text>
<text x="214.2" y="187.6">VCC_RTC</text>
<text x="227.3" y="186.3">+3V0_RTC</text>
<text x="235.3" y="191.5">C200</text>
<text x="250.6" y="187.7">C206</text>
<text x="250.6" y="190">10uF,10V</text>
<text x="281.3" y="186.9">GND</text>
<text x="318.1" y="186.9">GND</text>
<text x="133.3" y="195.3">SW3</text>
<text x="133.3" y="197.6">SW_Push</text>
<text x="143.9" y="195.3">C188</text>
<text x="143.9" y="197.6">100nF</text>
<text x="149.1" y="194">2.2uF</text>
<text x="149.4" y="196.3">C220</text>
<text x="163.1" y="196.6">2.2uF</text>
<text x="181.4" y="192.6">GPIO0</text>
<text x="181.4" y="195.2">CHGLED</text>
<text x="196.4" y="197.1" transform="rotate(-90 196.4 197.1)">GND</text>
<text x="199" y="197.1" transform="rotate(-90 199 197.1)">GND</text>
<text x="201.5" y="197.1" transform="rotate(-90 201.5 197.1)">GND</text>
<text x="204.1" y="197.1" transform="rotate(-90 204.1 197.1)">GND</text>
<text x="206.6" y="197.1" transform="rotate(-90 206.6 197.1)">EP</text>
<text x="235.3" y="193.8">10uF,10V</text>
<text x="245.7" y="197">GND</text>
<text x="155.6" y="203.4">GND</text>
<text x="163.4" y="198.9">C221</text>
<text x="230.5" y="200.8">GND</text>
<text x="130.2" y="205.9">GND</text>
<text x="139.1" y="205.9">GND</text>
<text x="169.5" y="205.9">GND</text>
<text x="198.8" y="211">GND</text>
</g>
<g font-size="1.8" fill="#a90000">
<text x="177.8" y="82.3">57</text>
<text x="195.3" y="80.1" transform="rotate(-90 195.3 80.1)">50</text>
<text x="199.1" y="80.1" transform="rotate(-90 199.1 80.1)">33</text>
<text x="223.5" y="83.6">11</text>
<text x="177.8" y="88.6">54</text>
<text x="177.8" y="84.8">58</text>
<text x="223.5" y="86.1">10</text>
<text x="224.1" y="88.6">9</text>
<text x="177.8" y="101.3">63</text>
<text x="177.8" y="98.8">65</text>
<text x="177.8" y="96.3">66</text>
<text x="224.1" y="100.1">6</text>
<text x="177.8" y="103.9">64</text>
<text x="223.5" y="107.7">62</text>
<text x="224.1" y="102.6">7</text>
<text x="224.1" y="105.2">8</text>
<text x="177.8" y="111.5">52</text>
<text x="177.8" y="119.1">30</text>
<text x="177.8" y="114">55</text>
<text x="177.8" y="116.6">56</text>
<text x="223.5" y="116.6">22</text>
<text x="223.5" y="119.1">23</text>
<text x="177.8" y="124.2">19</text>
<text x="223.5" y="121.7">24</text>
<text x="177.8" y="131.8">18</text>
<text x="177.8" y="129.3">20</text>
<text x="177.8" y="126.7">21</text>
<text x="223.5" y="129.3">32</text>
<text x="177.8" y="136.9">39</text>
<text x="223.5" y="134.4">15</text>
<text x="177.8" y="139.4">40</text>
<text x="177.8" y="142">43</text>
<text x="223.5" y="139.4">67</text>
<text x="177.8" y="147.1">42</text>
<text x="177.8" y="144.5">44</text>
<text x="224.1" y="144.5">4</text>
<text x="177.8" y="154.7">38</text>
<text x="223.5" y="152.1">28</text>
<text x="223.5" y="154.7">29</text>
<text x="177.8" y="159.8">36</text>
<text x="177.8" y="157.2">37</text>
<text x="223.5" y="161">17</text>
<text x="223.5" y="157.2">31</text>
<text x="177.8" y="162.3">41</text>
<text x="177.8" y="166.1">60</text>
<text x="223.5" y="166.1">14</text>
<text x="223.5" y="163.6">16</text>
<text x="177.8" y="173.7">47</text>
<text x="177.8" y="171.2">48</text>
<text x="177.8" y="168.7">61</text>
<text x="223.5" y="168.7">13</text>
<text x="223.5" y="172.5">68</text>
<text x="177.8" y="178.8">51</text>
<text x="224.1" y="175">1</text>
<text x="224.1" y="177.5">2</text>
<text x="177.8" y="183.9">26</text>
<text x="177.8" y="181.4">27</text>
<text x="224.1" y="180.1">3</text>
<text x="224.1" y="182.6">5</text>
<text x="177.8" y="189">34</text>
<text x="177.8" y="191.5">35</text>
<text x="177.8" y="186.4">46</text>
<text x="223.5" y="186.4">49</text>
<text x="177.8" y="194.1">53</text>
<text x="195.3" y="200.7" transform="rotate(-90 195.3 200.7)">45</text>
<text x="197.9" y="200.7" transform="rotate(-90 197.9 200.7)">25</text>
<text x="200.4" y="200.7" transform="rotate(-90 200.4 200.7)">12</text>
<text x="202.9" y="200.7" transform="rotate(-90 202.9 200.7)">59</text>
<text x="205.5" y="200.7" transform="rotate(-90 205.5 200.7)">69</text>
</g>
<g font-size="1.8" fill="#009600">
<text x="270.7" y="86.5">TestPoint</text>
<text x="263.1" y="103">TestPoint</text>
<text x="123.4" y="127.2">TestPoint</text>
<text x="325.1" y="132.9">+3v3_EXT</text>
<text x="119.8" y="142.4">GND</text>
<text x="126.1" y="142.4">GND</text>
<text x="165.5" y="138.6">GND</text>
<text x="327.7" y="162.2">+3v3_HDMI</text>
</g>
<g font-size="1.8" fill="#725600">
<text x="144.7" y="190.1">GPLDO0</text>
<text x="158.7" y="192.6">GPLDO1</text>
</g>
</svg>
